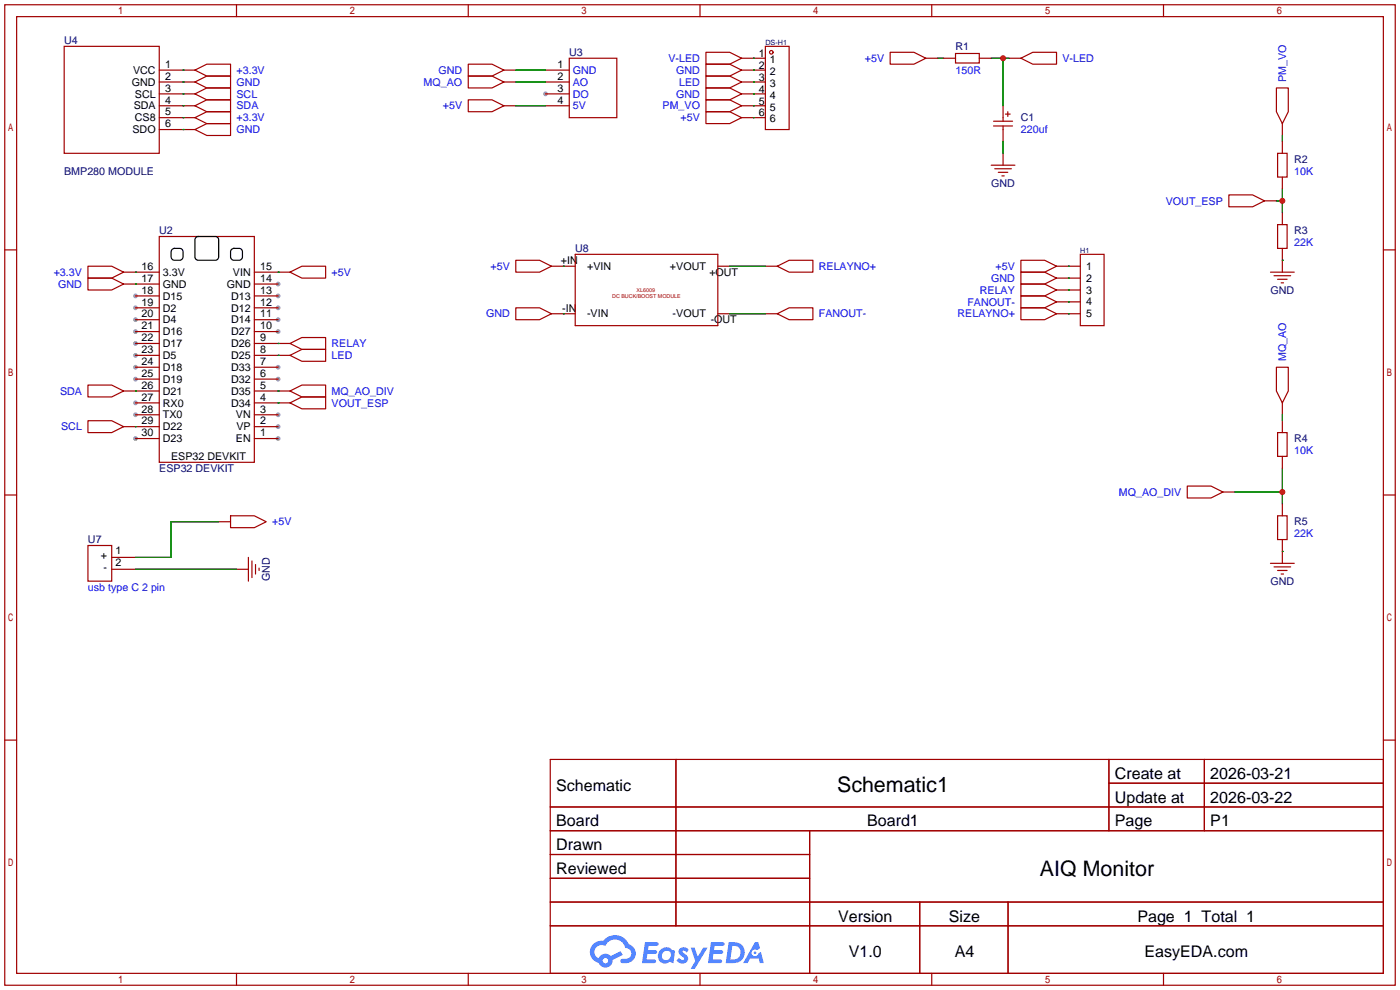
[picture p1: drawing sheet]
<svg xmlns="http://www.w3.org/2000/svg" width="299mm" height="212mm" viewBox="0 0 299 212" stroke-linecap="round" stroke-linejoin="round" font-family="sans-serif">
<g fill="#999">
<circle cx="59.4" cy="93.7" r=".51"/>
<circle cx="59.4" cy="91.2" r=".51"/>
<circle cx="59.4" cy="88.6" r=".51"/>
<circle cx="59.4" cy="81" r=".51"/>
<circle cx="59.4" cy="78.5" r=".51"/>
<circle cx="59.4" cy="70.9" r=".51"/>
<circle cx="59.4" cy="68.3" r=".51"/>
<circle cx="59.4" cy="65.8" r=".51"/>
<circle cx="59.4" cy="63.2" r=".51"/>
<circle cx="59.4" cy="60.7" r=".51"/>
<circle cx="29" cy="63.2" r=".51"/>
<circle cx="29" cy="65.8" r=".51"/>
<circle cx="29" cy="68.3" r=".51"/>
<circle cx="29" cy="70.9" r=".51"/>
<circle cx="29" cy="73.4" r=".51"/>
<circle cx="29" cy="75.9" r=".51"/>
<circle cx="29" cy="78.5" r=".51"/>
<circle cx="29" cy="81" r=".51"/>
<circle cx="29" cy="86.1" r=".51"/>
<circle cx="29" cy="88.6" r=".51"/>
<circle cx="29" cy="93.7" r=".51"/>
<circle cx="116.6" cy="20.1" r=".51"/>
</g>
<g fill="none" stroke="#a10000" stroke-width=".25">
<path d="M1 1h297.2v209.6h-297.2zM3.6 3.6h292.1v204.4h-292.1zM50.5 1v2.6M100.1 1v2.6M149.6 1v2.6M199.1 1v2.6M248.7 1v2.6M1 53.4h2.6M295.7 53.4h2.5M1 105.8h2.6M295.7 105.8h2.5M1 158.2h2.6"/>
<path d="M295.7 158.2h2.5M117.6 162.3h178.1v45.7h-178.1zM117.6 172.5h178.1M117.6 177.5h178.1M144.5 162.3v35.6M173 177.5v30.5M237 162.3v15.2M237 167.4h58.7M257.4 162.3v15.2M117.6 182.6h55.4M117.6 192.8h178.1M117.6 187.7h55.4"/>
<path d="M117.6 197.9h178.1M196.6 192.8v15.2M215.4 192.8v15.2M50.5 208v2.6M100.1 208v2.6M149.6 208v2.6M199.1 208v2.6M248.7 208v2.6"/>
</g>
<g fill="#5487ff">
<path d="M145.3 202.7a1.3 1.3 0 0 1 1.9 .3l-.4 .6a.54 .54 0 0 0-.9-.2l.1 .2a1.34 1.34 0 0 1 .9 1.8 1.47 1.47 0 0 1-2.3-.1l.5-.6 .8 .5a.31 .31 0 0 0 .4-.3 .31 .31 0 0 0-.3-.4 1.12 1.12 0 0 1-.7-1.8z"/>
<path d="M147.6 202.5h.9l.6 2 1.2-2h.9l-2.7 4.6h-.9l1-1.7z"/>
<path d="M137.8 201.4h1.7a1.31 1.31 0 0 1 1.2 .2 .4 .4 0 0 1-.3 .5l-1.8 .1-.1 .9h1.6a.4 .4 0 0 1 .4 .4 .4 .4 0 0 1-.5 .4h-1.6l-.2 1.2h1.4a.46 .46 0 0 1 .5 0 .46 .46 0 0 1 .1 .5l-.4 .2h-2.6z"/>
<path d="M151.9 201.4h1.7a1.32 1.32 0 0 1 1.2 .2 .39 .39 0 0 1-.3 .5l-1.8 .1-.1 .9h1.6a.4 .4 0 0 1 .4 .4 .4 .4 0 0 1-.4 .4h-1.7l-.2 1.2h1.4a.46 .46 0 0 1 .5 0 .46 .46 0 0 1 .1 .5l-.4 .2h-2.6z"/>
<path d="M161.3 201.4h.8l.3 1.3-.6 .4a.75 .75 0 0 0-1.1 .3 .75 .75 0 0 0 .5 1 .75 .75 0 0 0 .9-.7l.5-.2 .6 2.3h-.8l-.3-.9h-1.8l-.5 .9h-1z"/>
<path d="M155.7 201.4l-.6 4.4h1.5a2.27 2.27 0 0 0 2.6-2.2 2.27 2.27 0 0 0-2.7-2.2zM156.5 202.1a1.5 1.5 0 0 1 1.8 1.6 1.5 1.5 0 0 1-1.9 1.4h-.3z"/>
<path d="M141.2 203a1.6 1.6 0 0 0-.3 2.3 1.6 1.6 0 0 0 2.3 .2l.7 .3 .3-2.4-.1-.3-.5-.1a1.58 1.58 0 0 0-2.4 0zM141.8 203.5a.98 .98 0 0 1 1.6 .4 .98 .98 0 0 1-1.1 1.3 .94 .94 0 0 1-.9-.7 .94 .94 0 0 1 .4-1z"/>
<path d="M126.8 201.8a2.37 2.37 0 0 0 1.1 4 1.54 1.54 0 0 0 1.8 1 1.54 1.54 0 0 0 1.2-1.6l2.2-1.1-.5-.8-2 1a1.57 1.57 0 0 0-2.7 .5 1.5 1.5 0 0 1-.7-2.1 1.5 1.5 0 0 1 2.2-.5 2.23 2.23 0 0 1 2.3-1.4 2.23 2.23 0 0 1 2 1.8 1.16 1.16 0 0 1 1.2 1.1 1.16 1.16 0 0 1-1.1 1.2h-.7a.47 .47 0 0 0-.5 .4 .47 .47 0 0 0 .4 .5 2.17 2.17 0 0 0 2.5-.9 2.17 2.17 0 0 0-.3-2.7l-.8-.4a3.2 3.2 0 0 0-5.5-.7l-1.1 .1zM128.8 205.3a.6 .6 0 0 1 1.2 0 .6 .6 0 0 1-1.2 0z"/>
<circle cx="161.4" cy="203.6" r=".28"/>
</g>
<g fill="none" stroke="#a10000" stroke-width=".25">
<path d="M13.7 9.9h20.3v22.9h-20.3zM34 17.5h7.7M34 15h7.7M41.7 15l2.5-1.3h5.1v2.6h-5.1zM41.7 17.5l2.5-1.2h5.1v2.5h-5.1zM100.1 13.7h5.1l2.5 1.3-2.5 1.3h-5.1zM100.1 16.3h5.1l2.5 1.2-2.5 1.3h-5.1zM107.7 17.5h2.5M107.7 15h2.5M116.6 17.5h5.1M116.6 15h5.1M121.7 12.4h10.1v12.7h-10.1z"/>
<path d="M150.9 11.2h5.1l2.5 1.2-2.5 1.3h-5.1zM150.9 13.7h5.1l2.5 1.3-2.5 1.3h-5.1zM150.9 16.3h5.1l2.5 1.2-2.5 1.3h-5.1zM150.9 18.8h5.1l2.5 1.3-2.5 1.2h-5.1zM158.5 17.5h5.1M158.5 15h5.1M158.5 12.4h5.1M163.6 9.9h5.1v17.8h-5.1zM190.2 11.2h5.1l2.6 1.2-2.6 1.3h-5.1zM197.9 12.4h2.5M201.7 12.4h2.5M204.2 11.4h5.1v2.1h-5.1z"/>
<path d="M209.3 12.4h2.5M215.6 12.4h2.6M218.2 12.4l2.5-1.2h5.1v2.5h-5.1zM272.8 18.8h2.5v5.1l-1.2 2.5-1.3-2.5zM34 22.6h7.7M34 20.1h7.7M34 25.1h7.7M34 27.7h7.7M41.7 20.1l2.5-1.3h5.1v2.5h-5.1zM41.7 22.6l2.5-1.3h5.1v2.6h-5.1zM41.7 25.1l2.5-1.2h5.1v2.5h-5.1zM41.7 27.7l2.5-1.3h5.1v2.6h-5.1z"/>
<path d="M100.1 21.3h5.1l2.5 1.3-2.5 1.3h-5.1zM107.7 22.6h2.5M116.6 22.6h5.1M116.6 20.1h5.1M150.9 21.3h5.1l2.5 1.3-2.5 1.3h-5.1zM150.9 23.9h5.1l2.5 1.2-2.5 1.3h-5.1zM158.5 22.6h5.1M158.5 20.1h5.1M158.5 25.1h5.1M211.8 35.3h5.1M212.3 25.9h4.1M212.3 26.9h4.1"/>
<path d="M212.6 36.1h3.6M213.4 36.8h2M214.1 37.6h.5M214.4 22.6v3.3M214.4 26.9v3.3M214.4 32.8v2.5M214.9 24.4h1M215.4 23.9v1M273 32.8h2.1v5h-2.1zM274.1 26.4v2.6M274.1 30.2v2.6M274.1 37.8v2.6"/>
<path d="M18.8 56.9h5.1l2.5 1.3-2.5 1.2h-5.1zM18.8 59.4h5.1l2.5 1.3-2.5 1.3h-5.1zM26.4 58.2h7.6M34 50.5h20.4v48.3h-20.4zM54.4 58.2h7.6M62 58.2l2.5-1.3h5.1v2.5h-5.1zM110.2 55.6h5.1l2.6 1.3-2.6 1.3h-5.1zM117.9 56.9h5M122.9 54.4h30.5v15.2h-30.5zM153.4 56.9h2.6M163.6 56.9h2.5M166.1 56.9l2.6-1.3h5v2.6h-5z"/>
<path d="M218.2 55.6h5.1l2.5 1.3-2.5 1.3h-5.1zM218.2 58.2h5.1l2.5 1.2-2.5 1.3h-5.1zM225.8 56.9h5.1M225.8 59.4h5.1M230.9 54.4h5.1v15.2h-5.1zM262.6 41.7h5.1l2.6 1.2-2.6 1.3h-5.1zM270.3 42.9h2.5M271.5 58.2h5.1M272.3 58.9h3.5M273 48h2.1v5.1h-2.1zM273 59.7h2.1M274.1 45.5v2.5"/>
<path d="M274.1 53.1v5.1M26.4 60.7h7.6M29 78.5h5M29 75.9h5M29 73.4h5M29 70.9h5M29 68.3h5M29 65.8h5M29 63.2h5M54.4 78.5h5M54.4 75.9h7.6M54.4 73.4h7.6"/>
<path d="M54.4 70.9h5M54.4 68.3h5M54.4 65.8h5M54.4 63.2h5M54.4 60.7h5M62 75.9l2.5-1.2h5.1v2.5h-5.1zM62 73.4l2.5-1.3h5.1v2.6h-5.1zM110.2 65.8h5.1l2.6 1.3-2.6 1.2h-5.1zM117.9 67.1h5M153.4 67.1h2.6M163.6 67.1h2.5M166.1 67.1l2.6-1.3h5v2.5h-5z"/>
<path d="M218.2 60.7h5.1l2.5 1.3-2.5 1.2h-5.1zM218.2 63.2h5.1l2.5 1.3-2.5 1.3h-5.1zM218.2 65.8h5.1l2.5 1.3-2.5 1.2h-5.1zM225.8 67.1h5.1M225.8 62h5.1M225.8 64.5h5.1M272.8 78.5h2.5v5.1l-1.2 2.5-1.3-2.5zM273.8 60.5h.5M18.8 89.9h5.1l2.5 1.3-2.5 1.3h-5.1zM18.8 82.3h5.1l2.5 1.3-2.5 1.2h-5.1zM26.4 91.2h7.6M26.4 83.6h7.6"/>
<path d="M29 93.7h5M29 88.6h5M29 86.1h5M29 81h5M54.4 93.7h5M54.4 91.2h5M54.4 88.6h5M54.4 86.1h7.6M54.4 83.6h7.6M54.4 81h5M62 86.1l2.5-1.3h5.1v2.6h-5.1zM62 83.6l2.5-1.3h5.1v2.5h-5.1z"/>
<path d="M273 92.5h2.1v5h-2.1zM274.1 86.1v2.5M274.1 89.9v2.6M274.1 97.5v2.6M18.8 116.6h5.1v7.6h-5.1zM23.9 119.1h5.1M46.7 111.5h2.6M49.3 110.2h5.1l2.5 1.3-2.5 1.3h-5.1zM53.1 119.1v5.1M53.8 119.9v3.5M253.7 103.9h5.1l2.6 1.3-2.6 1.2h-5.1zM261.4 105.2h2.5"/>
<path d="M273 110.2h2.1v5.1h-2.1zM274.1 107.7v2.5M274.1 115.3v5.1M23.9 121.7h5.1M50.5 121.7h2.6M54.6 120.6v2.1M55.4 121.4v.5M271.5 120.4h5.1M272.3 121.2h3.5M273 121.9h2.1M273.8 122.7h.5"/>
<circle cx="164.8" cy="11.2" r=".38"/>
</g>
<path d="M36.8 53.3a2.16 2.16 0 0 1 1.9-.2l.2 .2a2.25 2.25 0 0 1 .2 1.9l-.2 .2a2.13 2.13 0 0 1-1.9 .2l-.2-.2a2.13 2.13 0 0 1-.2-1.9zM41.9 50.8l.5-.3h3.6a.7 .7 0 0 1 .7 .7v3.7a.75 .75 0 0 1-.7 .7h-3.6a.75 .75 0 0 1-.7-.7v-3.7zM49.5 53.3a2.16 2.16 0 0 1 1.9-.2l.2 .2a2.25 2.25 0 0 1 .2 1.9l-.2 .2a2.13 2.13 0 0 1-1.9 .2l-.2-.2a2.13 2.13 0 0 1-.2-1.9z" fill="none" stroke="#000" stroke-width=".25"/>
<g fill="none" stroke="#008700" stroke-width=".25">
<path d="M39.1 15h.1M39.1 17.5h.1M110.2 15h6.4M110.2 17.5h6.4M161 12.4h.1M161 15h.1M161 17.5h.1M200.4 12.4h1.3M211.8 12.4h3.8M214.4 12.4v10.2M39.1 20.1h.1M39.1 22.6h.1"/>
<path d="M39.1 25.1h.1M39.1 27.7h.1M110.2 22.6h6.4M161 20.1h.1M161 22.6h.1M161 25.1h.1M214.4 30.2v2.6M274.1 29v1.2M29 58.2h.1M59.4 58.2h.1M120.4 56.9h.1M156 56.9h7.6"/>
<path d="M228.3 56.9h.1M228.3 59.4h.1M272.8 42.9h1.3M274.1 55.6h.1M274.1 40.4v5.1M29 60.7h.1M59.4 75.9h.1M59.4 73.4h.1M120.4 67.1h.1M156 67.1h7.6M228.3 62h.1M228.3 64.5h.1"/>
<path d="M228.3 67.1h.1M29 91.2h.1M29 83.6h.1M59.4 86.1h.1M59.4 83.6h.1M274.1 88.6v1.3M46.7 111.5h-10.1v7.6h-7.6M263.9 105.2h10.2M274.1 117.9h.1M274.1 100.1v7.6M29 121.7h21.5"/>
</g>
<g fill="#c00">
<circle cx="214.4" cy="12.4" r=".63"/>
<circle cx="274.1" cy="42.9" r=".63"/>
<circle cx="274.1" cy="105.2" r=".63"/>
</g>
<g font-size="4.6">
<text x="178.9" y="169.3">Schematic1</text>
<text x="222.3" y="187.1">AIQ Monitor</text>
</g>
<g font-size="3.4">
<text x="238.3" y="166.5">Create at</text>
<text x="258.7" y="166.5">2026-03-21</text>
<text x="118.9" y="169">Schematic</text>
<text x="238.3" y="171.6">Update at</text>
<text x="258.7" y="171.6">2026-03-22</text>
<text x="118.9" y="176.6">Board</text>
<text x="185.3" y="176.6">Board1</text>
<text x="238.3" y="176.6">Page</text>
<text x="258.7" y="176.6">P1</text>
<text x="118.9" y="181.7">Drawn</text>
<text x="118.9" y="186.8">Reviewed</text>
<text x="179.1" y="197">Version</text>
<text x="202.8" y="197">Size</text>
<text x="243.1" y="197">Page 1 Total 1</text>
<text x="181.4" y="204.6">V1.0</text>
<text x="204" y="204.6">A4</text>
<text x="244.6" y="204.6">EasyEDA.com</text>
</g>
<g font-size="2.3" fill="#000080">
<text x="13.7" y="9.4">U4</text>
<text x="121.7" y="12">U3</text>
<text x="204.2" y="10.7">R1</text>
<text x="218.2" y="25.9">C1</text>
<text x="276.6" y="34.8">R2</text>
<text x="13.7" y="37.4">BMP280 MODULE</text>
<text x="211.8" y="39.9">GND</text>
<text x="34" y="50.1">U2</text>
<text x="122.9" y="53.9">U8</text>
<text x="276.6" y="50.1">R3</text>
<text x="271.5" y="62.8">GND</text>
<text x="276.6" y="94.5">R4</text>
<text x="34" y="100.9">ESP32 DEVKIT</text>
<text x="276.6" y="112.3">R5</text>
<text x="18.8" y="116.1">U7</text>
<text x="57.7" y="124.2" transform="rotate(-90 57.7 124.2)">GND</text>
<text x="271.5" y="125">GND</text>
</g>
<g font-size="2.3">
<text x="28.4" y="15.8">VCC</text>
<text x="35.3" y="14.5">1</text>
<text x="35.3" y="17">2</text>
<text x="119.1" y="17">2</text>
<text x="119.1" y="14.5">1</text>
<text x="162.2" y="12.2">1</text>
<text x="162.2" y="14.7">2</text>
<text x="162.2" y="17.3">3</text>
<text x="164.5" y="13.5">1</text>
<text x="164.5" y="16">2</text>
<text x="28.2" y="18.3">GND</text>
<text x="28.6" y="23.4">SDA</text>
<text x="28.8" y="20.9">SCL</text>
<text x="35.3" y="19.6">3</text>
<text x="35.3" y="22.1">4</text>
<text x="119.1" y="22.1">4</text>
<text x="119.1" y="19.6">3</text>
<text x="162.2" y="19.8">4</text>
<text x="162.2" y="22.4">5</text>
<text x="164.5" y="18.5">3</text>
<text x="164.5" y="21.1">4</text>
<text x="164.5" y="23.6">5</text>
<text x="28.3" y="28.5">SDO</text>
<text x="28.8" y="25.9">CS8</text>
<text x="35.3" y="24.7">5</text>
<text x="35.3" y="27.2">6</text>
<text x="162.2" y="24.9">6</text>
<text x="164.5" y="26.2">6</text>
<text x="30.2" y="57.7">16</text>
<text x="34.8" y="59">3.3V</text>
<text x="49.8" y="59">VIN</text>
<text x="55.6" y="57.7">15</text>
<text x="119.9" y="56.4">+IN</text>
<text x="125.5" y="57.7">+VIN</text>
<text x="143.2" y="57.7">+VOUT</text>
<text x="151.6" y="59">+OUT</text>
<text x="232.2" y="57.7">1</text>
<text x="30.2" y="60.2">17</text>
<text x="30.2" y="62.8">18</text>
<text x="30.2" y="65.3">19</text>
<text x="34.8" y="61.5">GND</text>
<text x="34.8" y="64">D15</text>
<text x="48.5" y="61.5">GND</text>
<text x="49.4" y="64">D13</text>
<text x="55.6" y="65.3">12</text>
<text x="55.6" y="62.8">13</text>
<text x="55.6" y="60.2">14</text>
<text x="232.2" y="60.2">2</text>
<text x="232.2" y="62.7">3</text>
<text x="232.2" y="65.3">4</text>
<text x="30.2" y="67.8">20</text>
<text x="30.2" y="70.4">21</text>
<text x="34.8" y="66.6">D2</text>
<text x="34.8" y="69.1">D4</text>
<text x="34.8" y="71.7">D16</text>
<text x="49.4" y="71.7">D27</text>
<text x="49.4" y="69.1">D14</text>
<text x="49.4" y="66.6">D12</text>
<text x="55.6" y="70.4">10</text>
<text x="55.6" y="67.8">11</text>
<text x="120.1" y="66.6">-IN</text>
<text x="125.5" y="67.8">-VIN</text>
<text x="143.8" y="67.8">-VOUT</text>
<text x="151.9" y="69.1">-OUT</text>
<text x="232.2" y="67.8">5</text>
<text x="30.2" y="72.9">22</text>
<text x="30.2" y="75.5">23</text>
<text x="34.8" y="74.2">D17</text>
<text x="34.8" y="76.7">D5</text>
<text x="49.4" y="76.7">D25</text>
<text x="49.4" y="74.2">D26</text>
<text x="55.6" y="75.5">8</text>
<text x="55.6" y="72.9">9</text>
<text x="30.2" y="78">24</text>
<text x="30.2" y="80.5">25</text>
<text x="30.2" y="83.1">26</text>
<text x="34.8" y="79.3">D18</text>
<text x="34.8" y="81.8">D19</text>
<text x="49.4" y="81.8">D32</text>
<text x="49.4" y="79.3">D33</text>
<text x="55.6" y="83.1">5</text>
<text x="55.6" y="80.5">6</text>
<text x="55.6" y="78">7</text>
<text x="30.2" y="85.6">27</text>
<text x="30.2" y="88.2">28</text>
<text x="34.8" y="84.4">D21</text>
<text x="34.8" y="86.9">RX0</text>
<text x="34.8" y="89.4">TX0</text>
<text x="49.4" y="86.9">D34</text>
<text x="49.4" y="84.4">D35</text>
<text x="50.4" y="89.4">VN</text>
<text x="55.6" y="88.2">3</text>
<text x="55.6" y="85.6">4</text>
<text x="30.2" y="90.7">29</text>
<text x="30.2" y="93.2">30</text>
<text x="34.8" y="92">D22</text>
<text x="34.8" y="94.5">D23</text>
<text x="50.4" y="94.5">EN</text>
<text x="50.5" y="92">VP</text>
<text x="55.6" y="93.2">1</text>
<text x="55.6" y="90.7">2</text>
<text x="36.6" y="98.3">ESP32 DEVKIT</text>
<text x="21.5" y="119.4">+</text>
<text x="24.7" y="118.4">1</text>
<text x="22.1" y="121.9">-</text>
<text x="24.7" y="120.9">2</text>
</g>
<g font-size="2.3" fill="#00f">
<text x="50.5" y="15.8">+3.3V</text>
<text x="93.7" y="15.8">GND</text>
<text x="122.4" y="15.8">GND</text>
<text x="142.9" y="13.2">V-LED</text>
<text x="144.5" y="15.8">GND</text>
<text x="184.8" y="13.2">+5V</text>
<text x="204.2" y="15.8">150R</text>
<text x="227.1" y="13.2">V-LED</text>
<text x="274.9" y="17.5" transform="rotate(-90 274.9 17.5)">PM_VO</text>
<text x="50.5" y="18.3">GND</text>
<text x="50.5" y="20.9">SCL</text>
<text x="50.5" y="23.4">SDA</text>
<text x="90.5" y="18.3">MQ_AO</text>
<text x="94.7" y="23.4">+5V</text>
<text x="122.4" y="23.4">5V</text>
<text x="122.4" y="20.9">DO</text>
<text x="122.4" y="18.3">AO</text>
<text x="141.6" y="23.4">PM_VO</text>
<text x="144.5" y="20.9">GND</text>
<text x="145.2" y="18.3">LED</text>
<text x="50.5" y="25.9">+3.3V</text>
<text x="50.5" y="28.5">GND</text>
<text x="145.5" y="25.9">+5V</text>
<text x="218.2" y="28.5">220uf</text>
<text x="276.6" y="37.4">10K</text>
<text x="249.2" y="43.7">VOUT_ESP</text>
<text x="276.6" y="52.6">22K</text>
<text x="11.5" y="59">+3.3V</text>
<text x="70.9" y="59">+5V</text>
<text x="104.8" y="57.7">+5V</text>
<text x="175" y="57.7">RELAYNO+</text>
<text x="212.8" y="57.7">+5V</text>
<text x="12.4" y="61.5">GND</text>
<text x="206.8" y="65.3">FANOUT-</text>
<text x="209.4" y="62.8">RELAY</text>
<text x="211.8" y="60.2">GND</text>
<text x="103.9" y="67.8">GND</text>
<text x="175" y="67.8">FANOUT-</text>
<text x="204.6" y="67.8">RELAYNO+</text>
<text x="70.9" y="76.7">LED</text>
<text x="70.9" y="74.2">RELAY</text>
<text x="274.9" y="77.2" transform="rotate(-90 274.9 77.2)">MQ_AO</text>
<text x="12.8" y="84.4">SDA</text>
<text x="70.9" y="86.9">VOUT_ESP</text>
<text x="70.9" y="84.4">MQ_AO_DIV</text>
<text x="13.1" y="92">SCL</text>
<text x="276.6" y="97.1">10K</text>
<text x="239.1" y="105.9">MQ_AO_DIV</text>
<text x="58.2" y="112.3">+5V</text>
<text x="276.6" y="114.8">22K</text>
<text x="18.8" y="126.3">usb type C 2 pin</text>
</g>
<g font-size="1.5" fill="#000080">
<text x="163.6" y="9.6">DS-H1</text>
<text x="230.9" y="54">H1</text>
</g>
<g font-size="1.1" fill="#a00000">
<text x="130.8" y="63.6">DC BUCK/BOOST MODULE</text>
<text x="136" y="62.4">XL6009</text>
</g>
</svg>
